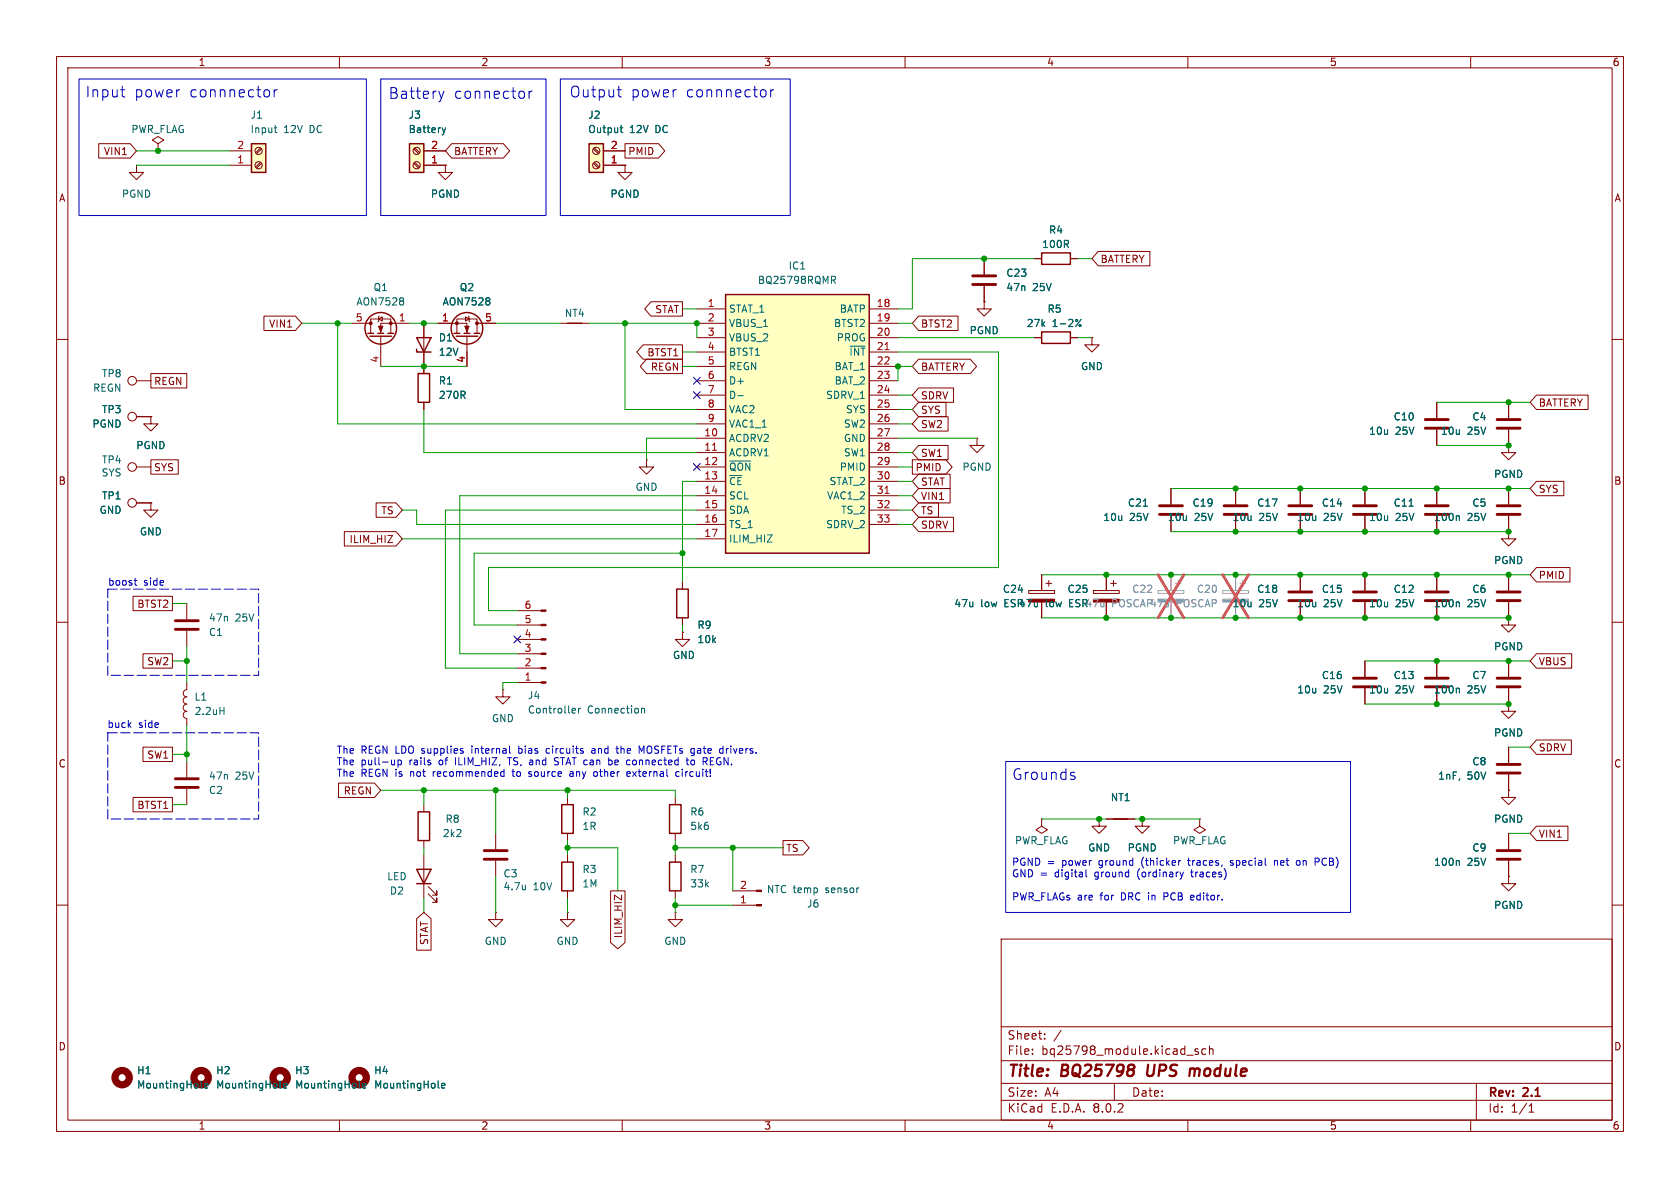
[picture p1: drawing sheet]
<svg xmlns="http://www.w3.org/2000/svg" width="297mm" height="210mm" viewBox="0 0 297 210" stroke-linecap="round" stroke-linejoin="round" font-family="sans-serif">
<g fill="none" stroke="#840000" stroke-width=".18">
<path d="M10 10h277v190h-277zM12 12h273v186h-273zM60 10v2M110 10v2M160 10v2M210 10v2M260 10v2M78.7 29.2v1.3h1.3l-1.3 1.3-1.2-1.3h1.2M78.7 29.2h.1M10 60h2M77.5 57.2h5v1.7M80.8 58.9v-2.5h3.5v2.5"/>
<path d="M82.3 56l.6 .4-.6 .4zM82.5 59.4v5.4M82.8 55.9l.1 .1v.8l.2 .1M84.3 57.2h3.3M285 60h2M266.7 78.7v1.3h-1.3l1.3 1.3 1.3-1.3h-1.3M266.7 78.7h.1M266.7 71.1v2.8M266.7 75.9v2.8M24.1 82.6h2.6M24.1 88.9h2.6M26.7 88.9v1.3h-1.3l1.3 1.2 1.2-1.2h-1.2"/>
<path d="M26.7 88.9h.1M266.7 86.4v2.8M266.7 91.2v2.8M10 110h2M285 110h2M10 160h2M266.7 154.9v1.3h-1.3l1.3 1.3 1.3-1.3h-1.3M266.7 154.9h.1M285 160h2M100.3 161.3v1.3h1.3l-1.3 1.2-1.2-1.2h1.2M100.3 161.3h.1M177 166h108v32h-108z"/>
<path d="M60 198v2M110 198v2M160 198v2M177 194.5h108M177 191.5h108M177 187.5h108M177 181.5h108M182.5 186.3v.1M182.5 185.5v.1M184.7 183.6v.1M184.7 182.8v.1M187.6 182.1l-1.3 2"/>
<path d="M197 191.5v3M209.8 186.5h1.2M210 198v2M211.8 185.5l-.3-.1-.3 .2 .1 .2 .5 .2v.3h-.6M213.2 185.5l-.5-.1-.2 .3v.4l.1 .2h.6M213.8 185.5l.2-.1 .4 .1 .1 .9M213.8 184.9v1.5M260 198v2M261 191.5v6.5M270.3 196.6h.9M270.3 195.5l.4-.4v1.5"/>
<circle cx="23.4" cy="82.5" r=".76"/>
<circle cx="23.4" cy="88.9" r=".76"/>
</g>
<path d="M203 188.2l-.2 1.6 .3 .4M211.2 189a.57 .57 0 0 0-.8 .1M211.2 189.2l-.1 1" fill="none" stroke="#840000" stroke-width=".4"/>
<g fill="none" stroke="#840000" stroke-width=".25">
<path d="M80.3 58.9h1M80.6 59.4h3.9M82 58.9h1.1M83.8 58.9h1"/>
<circle cx="82.5" cy="58" r="2.79"/>
</g>
<g fill="#840000" stroke="#840000" stroke-width=".18">
<path d="M82.2 57.7h.7l-.4 1z"/>
<circle cx="80.8" cy="57.1" r=".25"/>
<circle cx="84.3" cy="57.1" r=".25"/>
</g>
<path d="M86.4 52.6l.2 .3-.2 .3 .2 .2v.3l-.2 .2M257.8 91.2l.2 .2v.6" fill="none" stroke="#006464" stroke-width=".18"/>
<path d="M264.7 75.7h4M264.7 74.2h4M264.7 90.9h4M264.7 89.4h4" fill="none" stroke="#840000" stroke-width=".51"/>
<path d="M72.4 25.4h2.5v5.1h-2.5z" fill="#ffffc2"/>
<g fill="none" stroke="#840000" stroke-width=".25">
<path d="M72.4 25.4h2.5v5.1h-2.5zM65 58.9h1M65.4 59.4h3.8M66.8 58.9h1M68.6 58.9h1M73.7 59.7h2.5l-1.3 2.5zM73.7 61.7v.5h2.5M73.9 143.5h2v5.1h-2z"/>
<circle cx="67.3" cy="58" r="2.79"/>
</g>
<g fill="none" stroke="#840000" stroke-width=".18">
<path d="M24.1 29.2v1.3h-1.2l1.2 1.3 1.3-1.3h-1.3M24.1 29.2h.1M73.2 26.3l.8 .9M73.2 28.9l.8 .8M73.3 26.2l.9 .8M73.3 28.7l.9 .8M74.9 29.2h3.8M74.9 26.7h3.8M110.5 29.2v1.3h1.3l-1.3 1.3-1.3-1.3h1.3M110.5 29.2h.1M62.2 57.2h3.3M65.5 58.9v-2.5h3.6v2.5"/>
<path d="M66.9 56.4l.7-.4v.8zM67.1 55.9l-.2 .1v.8l-.1 .1M67.3 59.4v5.4M72.4 57.2h-5.1v1.7M74.9 57.2v7.6M174 53.3v1.3h1.3l-1.3 1.3-1.3-1.3h1.3M174 53.3h.1M174 45.7v2.8M174 50.5v2.8M254 71.1v2.8M254 75.9v2.8M229.9 86.4v2.8"/>
<path d="M229.9 91.2v2.8M254 86.4v2.8M254 91.2v2.8M266.7 94v1.3h-1.3l1.3 1.2 1.3-1.2h-1.3M266.7 94h.1M254 101.6v2.8M254 106.4v2.8M266.7 101.6v2.8M266.7 106.4v2.8M74.9 142.2v1.3M74.9 148.6v1.3M87.6 147.3v2.8"/>
<path d="M87.6 152.1v2.8"/>
<circle cx="73.7" cy="26.7" r=".63"/>
<circle cx="73.7" cy="29.2" r=".63"/>
</g>
<path d="M78.2 22.6l.3 .8M78.5 23.4l-.2 .4M78.8 22.6l-.3 .8M71.1 52.6l.3 .3-.3 .3 .3 .2v.3l-.3 .2M249.1 89.5h.7M257.8 106.4l.2 .2v.7M92.9 156.5v.8M92.9 157.2h-.1" fill="none" stroke="#006464" stroke-width=".18"/>
<g fill="none" stroke="#840000" stroke-width=".51">
<path d="M172 50.3h4M172 48.8h4M252 75.7h4M252 74.2h4M227.8 90.9h4.1M227.8 89.4h4.1M252 90.9h4M252 89.4h4M252 106.2h4M252 104.6h4M264.7 106.2h4M264.7 104.6h4"/>
<path d="M85.6 151.9h4.1M85.6 150.4h4.1"/>
</g>
<g fill="#840000" stroke="#840000" stroke-width=".18">
<path d="M66.9 57.7h.8l-.4 1z"/>
<circle cx="69.1" cy="57.1" r=".25"/>
<circle cx="65.5" cy="57.1" r=".25"/>
</g>
<path d="M204.7 104.4h4.6v.5h-4.6zM207 101.6v2.8M207 106.4v2.8M207.8 103.1h1M208.3 102.6v1" fill="none" stroke="#a1a1a1" stroke-width=".18"/>
<path d="M204.7 105.9h4.6v.5h-4.6z" fill="#a1a1a1" stroke="#a1a1a1" stroke-width=".18"/>
<path d="M204.7 101.6l4.6 7.6M209.3 101.6l-4.6 7.6" fill="none" stroke="#e65255" stroke-width=".46"/>
<path d="M104.1 25.4h2.6v5.1h-2.6z" fill="#ffffc2"/>
<path d="M104.1 25.4h2.6v5.1h-2.6z" fill="none" stroke="#840000" stroke-width=".25"/>
<g fill="none" stroke="#840000" stroke-width=".18">
<path d="M104.9 26.3l.9 .9M104.9 28.9l.9 .8M105.1 26.2l.8 .8M105.1 28.7l.8 .8M106.7 29.2h3.8M106.7 26.7h3.8M193.3 104.4h4.6v.5h-4.6zM195.6 101.6v2.8M195.6 106.4v2.8M196.3 103.1h1.1M196.8 102.6v1"/>
<circle cx="105.4" cy="26.7" r=".63"/>
<circle cx="105.4" cy="29.2" r=".63"/>
</g>
<path d="M109.6 22.6h.5M109.8 22.2v1.1l.3 .1" fill="none" stroke="#006464" stroke-width=".18"/>
<path d="M193.3 105.9h4.6v.5h-4.6z" fill="#840000" stroke="#840000" stroke-width=".18"/>
<path d="M128.3 52.1h25.4v45.7h-25.4z" fill="#ffffc2"/>
<path d="M100.3 57.2h2.6M128.3 52.1h25.4v45.7h-25.4zM184.1 58.7h5.1v2h-5.1zM184.1 44.7h5.1v2h-5.1zM73.9 66h2v5.1h-2zM99.3 142.2h2v5.1h-2zM196.8 144.8h2.6" fill="none" stroke="#840000" stroke-width=".25"/>
<g fill="none" stroke="#840000" stroke-width=".18">
<path d="M27.9 25.4l1.1-.6-1.1-.7-1 .7 1 .6v1.3M27.9 26.7h.1M99.1 57.2h5M123.2 54.6h5.1M123.2 57.2h5.1M123.2 59.7h5.1M153.7 54.6h5M153.7 57.2h5M153.7 59.7h5M182.9 59.7h1.2M182.9 45.7h1.2M189.2 59.7h1.3"/>
<path d="M189.2 45.7h1.3M193 59.7v1.3h1.3l-1.3 1.2-1.2-1.2h1.2M193 59.7h.1M24.1 67.3h2.6M24.1 73.7h2.6M74.9 64.8v1.2M74.9 71.1v1.3M123.2 77.5h5.1M123.2 62.2h5.1M123.2 64.8h5.1M123.2 67.3h5.1M123.2 69.9h5.1"/>
<path d="M123.2 72.4h5.1M123.2 74.9h5.1M153.7 77.5h5M153.7 62.2h5M153.7 64.8h5M153.7 67.3h5M153.7 69.9h5M153.7 72.4h5M153.7 74.9h5M123.2 80h5.1M123.2 82.6h5.1M123.2 85.1h5.1"/>
<path d="M123.2 87.6h5.1M123.2 90.2h5.1M123.2 92.7h5.1M123.2 95.3h5.1M153.7 80h5M153.7 82.6h5M153.7 85.1h5M153.7 87.6h5M153.7 90.2h5M153.7 92.7h5M207 86.4v2.8M207 91.2v2.8"/>
<path d="M218.4 86.4v2.8M218.4 91.2v2.8M241.3 86.4v2.8M241.3 91.2v2.8M91.4 108h4.3M91.4 110.5h4.3M91.4 113h4.3M91.4 115.6h4.3M91.4 118.1h4.3M241.3 101.6v2.8M241.3 106.4v2.8M241.3 116.8v2.8"/>
<path d="M33 120.7v1.2a.64 .64 0 0 0-.6 .7 .64 .64 0 0 0 .6 .6 .64 .64 0 0 0-.6 .6 .64 .64 0 0 0 .6 .7 .64 .64 0 0 0-.6 .6 .64 .64 0 0 0 .6 .6 .64 .64 0 0 0-.6 .7 .64 .64 0 0 0 .6 .6v1.3M33 134.6v2.8M33 139.4v2.8M88.9 121.9v1.3h-1.3l1.3 1.3 1.3-1.3h-1.3M88.9 121.9h.1M91.4 120.7h4.3M241.3 121.7v2.8M100.3 141v1.2M100.3 147.3v1.3M184.1 144.8v1.3l-1 .6 1 .6 1.1-.6-1.1-.6M184.1 144.8h.1M194.3 144.8v1.3h1.3l-1.3 1.2-1.3-1.2h1.3"/>
<path d="M194.3 144.8h.1M195.6 144.8h5.1M201.9 144.8v1.3h1.3l-1.3 1.2-1.2-1.2h1.2M201.9 144.8h.1M212.1 144.8v1.3l-1 .6 1 .6 1-.6-1-.6M212.1 144.8h.1M119.4 161.3v1.3h1.2l-1.2 1.2-1.3-1.2h1.3M119.4 161.3h.1"/>
<circle cx="23.4" cy="67.3" r=".76"/>
<circle cx="23.4" cy="73.7" r=".76"/>
</g>
<path d="M126 79.6h.7M156.5 61.8h.7M156.5 87.2h.7" fill="none" stroke="#a90000" stroke-width=".18"/>
<g fill="none" stroke="#006464" stroke-width=".18">
<path d="M147 48.8h.5l.2 .3-.1 .3-.6 .1M147.3 49.5l.4 .6M191.1 56.5l-.9 1.2M130.5 69.9h.9M129 81.5h3.7M202.1 89.5h.7M38.9 125.6h.7M39.6 125v1.3M101.3 125.2l.4 .1v.2l-.6 .1M101.7 126l-.4 .1M102.3 125.2v.9M102.6 125.2l-.3 .3"/>
<path d="M113.4 125.3l.2-.1 .3 .1 .1 .8M113.4 125.2v.9"/>
<circle cx="190.9" cy="57.6" r=".18"/>
</g>
<path d="M216.2 104.4h4.5v.5h-4.5zM218.4 101.6v2.8M218.4 106.4v2.8M219.2 103.1h1M219.7 102.6v1" fill="none" stroke="#a1a1a1" stroke-width=".18"/>
<path d="M216.2 105.9h4.5v.5h-4.5z" fill="#a1a1a1" stroke="#a1a1a1" stroke-width=".18"/>
<path d="M216.2 101.6l4.5 7.6M220.7 101.6l-4.5 7.6" fill="none" stroke="#e65255" stroke-width=".46"/>
<path d="M205 90.9h4M205 89.4h4M216.4 90.9h4.1M216.4 89.4h4.1M239.3 90.9h4M239.3 89.4h4M239.3 106.2h4M239.3 104.6h4M239.3 119.9h4M31 137.7h4.1M31 139.2h4.1M239.3 121.4h4" fill="none" stroke="#840000" stroke-width=".51"/>
<g fill="#840000" stroke="#840000" stroke-width=".18">
<path d="M95.7 107.8h.8v.3h-.8z"/>
<path d="M95.7 110.4h.8v.2h-.8z"/>
<path d="M95.7 112.9h.8v.3h-.8z"/>
<path d="M95.7 115.4h.8v.3h-.8z"/>
<path d="M95.7 118h.8v.2h-.8z"/>
<path d="M95.7 120.5h.8v.3h-.8z"/>
</g>
<path d="M44.4 25.4h2.6v5.1h-2.6z" fill="#ffffc2"/>
<path d="M44.4 25.4h2.6v5.1h-2.6zM119.6 104.1h2.1v5.1h-2.1zM73.7 153.7h2.5l-1.3 2.5zM73.7 156.2h2.5M99.3 152.4h2v5.1h-2zM118.4 142.2h2v5.1h-2zM118.4 152.4h2v5.1h-2z" fill="none" stroke="#840000" stroke-width=".25"/>
<g fill="none" stroke="#840000" stroke-width=".18">
<path d="M17.5 25.4h5.5l1.1 1.3-1.1 1.2h-5.5zM40.6 29.2h3.8M40.6 26.7h3.8M46.1 26.2l-.9 .8M46.1 28.7l-.9 .8M46.2 26.3l-.8 .9M46.2 28.9l-.8 .8M74.9 29.2h3.8M74.9 26.7h3.8M78.7 29.2h.1M79.9 25.4h9.1l1.1 1.3-1.1 1.2h-9.1l-1.2-1.2zM106.7 29.2h3.8"/>
<path d="M106.7 26.7h3.8M110.5 25.4h5.9l1.1 1.3-1.1 1.2h-5.9zM110.5 29.2h.1M46.7 55.9h5.5l1.1 1.3-1.1 1.2h-5.5zM74.9 57.2v2.5M77.5 57.2h2.5M85.1 57.2h2.5M115.1 53.3h5.5v2.6h-5.5l-1.1-1.3zM162.4 55.9h7v2.5h-7l-1.1-1.2zM174 53.3h.1M174 45.7v2.8M174 50.5v2.8"/>
<path d="M182.9 59.7h1.2M182.9 45.7h1.2M189.2 59.7h1.3M189.2 45.7h1.3M193 59.7h.1M194.2 44.4h9.1v2.6h-9.1l-1.2-1.3zM24.1 73.7h2.6M26.7 73.7v1.2h-1.3l1.3 1.3 1.2-1.3h-1.2M26.7 73.7h.1M26.7 66h6.3v2.6h-6.3zM74.9 62.2v3.8M74.9 71.1v1.3"/>
<path d="M82.5 62.2v2.6M113.7 61h6.9v2.5h-6.9l-1.1-1.3zM114.3 63.5h6.3v2.5h-6.3l-1.1-1.2zM162.4 63.5h9.1l1.1 1.3-1.1 1.2h-9.1l-1.1-1.2zM162.4 71.1h4.8v2.6h-4.8l-1.1-1.3zM162.4 68.6h6.2v2.5h-6.2l-1.1-1.2zM162.4 78.7h5.2v2.6h-5.2l-1.1-1.3zM162.4 73.7h5.2v2.5h-5.2l-1.1-1.3zM172.7 77.5v1.2h1.3l-1.3 1.3-1.3-1.3h1.3M172.7 77.5h.1M254 71.1v2.8M254 75.9v2.8"/>
<path d="M266.7 78.7h.1M266.7 71.1v2.8M266.7 75.9v2.8M271.6 69.8h9.2v2.6h-9.2l-1.1-1.3zM24.1 88.9h2.6M26.7 81.3h4.8v2.5h-4.8zM26.7 88.9h.1M60.9 94h9.1l1.1 1.3-1.1 1.2h-9.1zM66.5 88.9h3.5l1.1 1.3-1.1 1.2h-3.5zM114.3 81.3v1.3h1.3l-1.3 1.2-1.3-1.2h1.3M114.3 81.3h.1M161.3 81.3h5.9l1.1 1.3-1.1 1.2h-5.9z"/>
<path d="M162.4 86.4h5.6v2.5h-5.6l-1.1-1.3zM162.4 83.8h5.6v2.6h-5.6l-1.1-1.3zM162.4 91.4h6.2v2.6h-6.2l-1.1-1.3zM162.4 88.9h3.5v2.5h-3.5l-1.1-1.2zM207 86.4v2.8M207 91.2v2.8M218.4 86.4v2.8M218.4 91.2v2.8M229.9 86.4v2.8M229.9 91.2v2.8M241.3 86.4v2.8M241.3 91.2v2.8"/>
<path d="M254 86.4v2.8M254 91.2v2.8M266.7 94h.1M266.7 86.4v2.8M266.7 91.2v2.8M271.6 85.1h4.9v2.5h-4.9l-1.1-1.2zM23.5 105.4h7v2.6h-7zM25.3 115.6h5.2v2.5h-5.2zM33 106.7v2.8M33 111.5v2.8M120.6 111.8v1.2h1.3l-1.3 1.3-1.2-1.3h1.2M120.6 111.8h.1"/>
<path d="M120.6 102.9v1.2M120.6 109.2v1.3M181.9 104.4h4.5v.5h-4.5zM184.1 101.6v2.8M184.1 106.4v2.8M184.9 103.1h1M185.4 102.6v1M195.6 101.6v2.8M195.6 106.4v2.8M229.9 101.6v2.8M229.9 106.4v2.8M241.3 101.6v2.8"/>
<path d="M241.3 106.4v2.8M241.3 116.8v2.8M254 101.6v2.8M254 106.4v2.8M254 116.8v2.8M266.7 109.2v1.3h-1.3l1.3 1.3 1.3-1.3h-1.3M266.7 109.2h.1M266.7 101.6v2.8M266.7 106.4v2.8M266.7 116.8v2.8M271.6 115.6h6.3v2.5h-6.3l-1.1-1.3zM271.6 100.3h6v2.6h-6l-1.1-1.3z"/>
<path d="M25.3 132.1h5.2v2.5h-5.2zM59.8 138.4h6.4l1.1 1.3-1.1 1.3h-6.4zM241.3 121.7v2.8M254 121.7v2.8M266.7 124.5v1.2h-1.3l1.3 1.3 1.3-1.3h-1.3M266.7 124.5h.1M266.7 139.7v1.3h-1.3l1.3 1.2 1.3-1.2h-1.3M266.7 139.7h.1M266.7 121.7v2.8M266.7 132.1v2.8M266.7 136.9v2.8M271.6 130.8h6.2v2.6h-6.2l-1.1-1.3z"/>
<path d="M23.5 141h7v2.5h-7zM74.9 151.1v7.7M75.7 158l1.5 1.5v-.7v.7h-.7M75.7 156.7l1.5 1.5v-.7v.7h-.7M100.3 151.1v1.3M100.3 157.5v1.3M107.9 157.5h2.6v9.1l-1.3 1.1-1.3-1.1zM119.4 141v1.2M119.4 147.3v1.3M119.4 151.1v1.3M119.4 157.5v1.3M129.5 157.5h4.3"/>
<path d="M138.4 148.6h3.5l1.2 1.3-1.2 1.2h-3.5zM194.3 144.8h.1M195.6 144.8h5.1M201.9 144.8h.1M266.7 154.9h.1M266.7 147.3v2.8M266.7 152.1v2.8M271.6 146h5.6v2.6h-5.6l-1.1-1.3zM73.7 162.4l1.2-1.1 1.3 1.1v5.6h-2.5zM87.6 161.3v1.3h1.3l-1.3 1.2-1.2-1.2h1.2M87.6 161.3h.1M129.5 160h4.3"/>
<circle cx="45.7" cy="26.7" r=".63"/>
<circle cx="45.7" cy="29.2" r=".63"/>
</g>
<g fill="none" stroke="#006464" stroke-width=".18">
<path d="M48.5 22.6h.5M48.7 23.3l.3 .1M78.2 22.6l.3 .8M78.5 23.4l-.2 .4M78.8 22.6l-.3 .8M109.6 22.6h.5M109.8 22.2v1.1l.3 .1M86.4 52.6l.2 .3-.2 .3 .2 .2v.3l-.2 .2M191.1 56.5l-.9 1.2M202.1 89.5h.7M249.1 89.5h.7M257.8 91.2l.2 .2v.6"/>
<path d="M257.8 106.4l.2 .2v.7M257.8 121.7l.2 .1v.7M257.8 152.1l.2 .2v.7M35.5 192.2l.2 .1M36.2 191.9l.6-.1-.1-.2-.4-.1-.1 .2v.6h.5M49.5 192.2l.2 .1M50.1 191.9l.6-.1v-.2l-.4-.1-.2 .2 .1 .6h.5M63.5 192.2l.2 .1M64.1 191.9l.6-.1-.1-.2-.3-.1-.2 .2 .1 .6h.4M77.5 192.2l.1 .1M78.1 191.9l.6-.1-.1-.2-.4-.1-.1 .2v.6h.5"/>
<circle cx="190.9" cy="57.6" r=".18"/>
</g>
<path d="M31 109.7h4.1M31 111.3h4.1M227.8 106.2h4.1M227.8 104.6h4.1M252 119.9h4M264.7 119.9h4M252 121.4h4M264.7 121.4h4M264.7 136.7h4M264.7 135.1h4M264.7 151.9h4M264.7 150.4h4" fill="none" stroke="#840000" stroke-width=".51"/>
<g fill="none" stroke="#840000" stroke-width="1.3">
<circle cx="21.6" cy="190.5" r="1.27"/>
<circle cx="35.6" cy="190.5" r="1.27"/>
<circle cx="49.5" cy="190.5" r="1.27"/>
<circle cx="63.5" cy="190.5" r="1.27"/>
</g>
<g fill="#840000" stroke="#840000" stroke-width=".18">
<path d="M133.8 157.4h.8v.2h-.8z"/>
<path d="M133.8 159.9h.8v.2h-.8z"/>
<path d="M181.9 105.9h4.5v.5h-4.5z"/>
</g>
<g fill="none" stroke="#0000c2" stroke-width=".18">
<path d="M14 14h50.8v24.1h-50.8zM21.3 15.9h.8M21.7 17l.4 .1M47.5 16l.2 .2v.6l-.2 .2M48.5 15.9v1.2M49 15.9l-.3 .1-.2 .2M67.3 14h29.2v24.1h-29.2zM77.6 16.1l.4 1.3M78 17.4l-.2 .4M78.5 16.1l-.5 1.3M93.5 16.1v1.3M94.1 16.1l-.4 .1-.2 .3"/>
<path d="M99.1 14h40.6v24.1h-40.6zM109.1 15.9h.7M109.4 16.9l.1 .1 .3 .1M135.2 16l.2 .2v.6l-.2 .2M136.2 15.9v1.2M136.8 15.9l-.4 .1-.2 .2M23.7 102.6h.5M23.9 103.3l.3 .2M69.8 134.4v.8M69.8 135.1l-.2 .1M70.4 134.4v1.2M70.8 134.4l.2 .2-.1 .5-.2 .1-.3-.1"/>
<path d="M81.7 132.7l.2 .2-.2 .3M81.7 132.3l.2 .1M88.7 136.4l.4 .1M89.1 136v1.2M89.1 137.2h-.4M89.7 133.9h.7M90.1 133l.2 .2M90.5 136.4h.5M90.7 136v1.2M91.7 131.9v1.3M91.7 133.1l.1 .1M91.8 132.3l-.1 .1"/>
<path d="M93.5 137.2h.3M93.8 136.4l-.3 .2v.2h.3M97 132.3l-.3 .1-.2 .2 .1 .4 .4 .2M98 135.1h.6M98.1 134.1v.3l.5 .3M100.8 136.5h.5M101.3 136.7l-.4 .1-.2 .1 .2 .3h.4M104.7 132.4h.4M105.2 136.4l.3 .1 .1 .1v.5l-.4 .1M105.2 132.6l-.4 .1-.2 .2 .2 .3 .4-.1M107.7 134.4h.4l.1 .2v.5l-.5 .1M108.9 132.3h.5"/>
<path d="M109.1 133.1l.3 .1M110.9 137.2h.5M110.9 136.5l.3-.1 .2 .3-.6 .1M111.9 134.5v.6M113 131.9l.4 .9 .4-.9v1.3M120.1 136.5l-.4-.1-.2 .2 .1 .6h.5M121.5 133.9v1.1l.3 .2M122.2 134.4l-.1 .2 .1 .5 .2 .1 .3-.1M122.7 134.4v.1M125.6 133.9v1.3h.6M125.6 134.5h.4M127.7 132.3l.1 .1"/>
<path d="M127.8 131.9v1.3M127.8 133.1l-.1 .1M128.4 132.3v.9M128.7 132.3l-.3 .3M177.8 134.6h61v26.7h-61zM189.8 137.1l.3 .3-.1 .3-.2 .1M189.8 136.5l.2 .1M192 153.7v1.1l.2 .2M205.8 158.5h.5M206.3 157.8h-.5v1.3M208.6 152.1h.1M209.2 154.2l-.3 .8"/>
<path d="M209.9 152.1h.5M210.1 151.7l.1 1.2M210.5 154.2h.5M210.5 159l.4 .1M210.7 153.7v1.2M210.9 158.3h-.4M211.1 158.6l-.6 .1M217.5 152.9l.4 .1M217.9 152.1l-.4 .2 .1 .2h.3M225.3 152.2l.4-.1 .1 .2M225.3 152.1v.9M229.3 152.2l.3-.1 .2 .3v.4l-.2 .2-.3-.1"/>
<path d="M232.5 151.7h.5l.2 .2-.1 .4-.6 .1"/>
</g>
<path d="M19 104.1h26.7v15.3h-26.7zM19 129.5h26.7v15.3h-26.7z" fill="none" stroke="#0000c2" stroke-width=".18" stroke-dasharray="1.7 .6"/>
<g fill="none" stroke="#009600" stroke-width=".18">
<path d="M24.1 29.2h16.5M24.1 26.7h16.5M53.3 57.2h8.9M59.7 57.2v17.7h63.5M72.4 57.2h5.1M87.6 57.2h11.5M104.1 57.2h19.1v2.5M110.5 57.2v15.2h12.7M120.6 54.6h2.6M158.7 57.2h2.6M158.7 59.7h24.2M182.9 45.7h-21.6v8.9h-2.6"/>
<path d="M190.5 45.7h2.5M190.5 59.7h2.5M67.3 64.8h15.2M74.9 72.4v7.6h48.3M120.6 64.8h2.6M120.6 62.2h2.6M123.2 77.5h-8.9v3.8M158.7 77.5h14M158.7 62.2h17.8v38.1h-90.1v7.7h5M158.7 74.9h2.6M158.7 72.4h2.6M158.7 69.9h2.6"/>
<path d="M161.3 64.8h-2.6v2.5M254 71.1h16.5M254 78.7h12.7M71.1 90.2h2.6v2.5h49.5M71.1 95.3h52.1M120.6 97.8h-36.8v12.7h7.6M123.2 85.1h-2.6v17.8M123.2 87.6h-41.9v28h10.1M123.2 90.2h-44.5v27.9h12.7M158.7 87.6h2.6M158.7 85.1h2.6M158.7 90.2h2.6"/>
<path d="M158.7 80h2.6M158.7 82.6h2.6M158.7 92.7h2.6M207 86.4h63.5M207 94h59.7M30.5 116.8h2.5M30.5 106.7h2.5M33 114.3v6.4M120.6 110.5v1.3M184.1 109.2h82.6M184.1 101.6h86.4M241.3 116.8h29.2"/>
<path d="M30.5 133.4h2.5M33 128.3v6.3M67.3 139.7h52.1v1.3M74.9 139.7v2.5M87.6 139.7v7.6M91.4 120.7h-2.5v1.2M100.3 139.7v1.3M241.3 124.5h25.4M266.7 132.1h3.8M30.5 142.2h2.5M74.9 149.9v1.2M74.9 158.8v2.5"/>
<path d="M87.6 154.9v6.4M100.3 148.6v2.5M100.3 158.8v2.5M100.3 149.9h8.9v7.6M119.4 149.9h19M119.4 148.6v2.5M119.4 158.8v2.5M129.5 149.9v7.6M184.1 144.8h11.5M200.7 144.8h11.4M266.7 147.3h3.8M119.4 160h10.1"/>
</g>
<path d="M122.6 66.7l1.2 1.2M122.6 69.2l1.2 1.3M123.8 66.7l-1.2 1.2M123.8 69.2l-1.2 1.3M122.6 81.9l1.2 1.3M123.8 81.9l-1.2 1.3M90.8 112.4l1.2 1.2M92 112.4l-1.2 1.2" fill="none" stroke="#000084" stroke-width=".18"/>
<path d="M207 101.6v2.8M207 106.4v2.8M218.4 101.6v2.8M218.4 106.4v2.8" fill="none" stroke="#a1a1a1" stroke-width=".18"/>
<path d="M204.7 101.6l4.6 7.6M209.3 101.6l-4.6 7.6M216.2 101.6l4.5 7.6M220.7 101.6l-4.5 7.6" fill="none" stroke="#e65255" stroke-width=".46"/>
<g fill="#009600" stroke="#009600" stroke-width=".18">
<circle cx="120.6" cy="97.8" r=".46"/>
<circle cx="110.5" cy="57.2" r=".46"/>
<circle cx="123.2" cy="57.2" r=".46"/>
<circle cx="74.9" cy="64.8" r=".46"/>
<circle cx="33" cy="116.8" r=".46"/>
<circle cx="33" cy="133.4" r=".46"/>
<circle cx="158.7" cy="64.8" r=".46"/>
<circle cx="174" cy="45.7" r=".46"/>
<circle cx="74.9" cy="57.2" r=".46"/>
<circle cx="27.9" cy="26.7" r=".46"/>
<circle cx="59.7" cy="57.2" r=".46"/>
<circle cx="74.9" cy="139.7" r=".46"/>
<circle cx="87.6" cy="139.7" r=".46"/>
<circle cx="100.3" cy="139.7" r=".46"/>
<circle cx="201.9" cy="144.8" r=".46"/>
<circle cx="195.6" cy="101.6" r=".46"/>
<circle cx="195.6" cy="109.2" r=".46"/>
<circle cx="119.4" cy="149.9" r=".46"/>
<circle cx="100.3" cy="149.9" r=".46"/>
<circle cx="194.3" cy="144.8" r=".46"/>
<circle cx="129.5" cy="149.9" r=".46"/>
<circle cx="119.4" cy="160" r=".46"/>
<circle cx="266.7" cy="78.7" r=".46"/>
<circle cx="266.7" cy="109.2" r=".46"/>
<circle cx="254" cy="86.4" r=".46"/>
<circle cx="241.3" cy="86.4" r=".46"/>
<circle cx="266.7" cy="94" r=".46"/>
<circle cx="254" cy="101.6" r=".46"/>
<circle cx="254" cy="94" r=".46"/>
<circle cx="266.7" cy="101.6" r=".46"/>
<circle cx="266.7" cy="71.1" r=".46"/>
<circle cx="266.7" cy="86.4" r=".46"/>
<circle cx="229.9" cy="86.4" r=".46"/>
<circle cx="229.9" cy="94" r=".46"/>
<circle cx="218.4" cy="86.4" r=".46"/>
<circle cx="218.4" cy="109.2" r=".46"/>
<circle cx="207" cy="101.6" r=".46"/>
<circle cx="241.3" cy="101.6" r=".46"/>
<circle cx="241.3" cy="109.2" r=".46"/>
<circle cx="229.9" cy="101.6" r=".46"/>
<circle cx="229.9" cy="109.2" r=".46"/>
<circle cx="207" cy="109.2" r=".46"/>
<circle cx="241.3" cy="94" r=".46"/>
<circle cx="218.4" cy="101.6" r=".46"/>
<circle cx="218.4" cy="94" r=".46"/>
<circle cx="254" cy="109.2" r=".46"/>
<circle cx="254" cy="124.5" r=".46"/>
<circle cx="266.7" cy="124.5" r=".46"/>
<circle cx="254" cy="116.8" r=".46"/>
<circle cx="266.7" cy="116.8" r=".46"/>
</g>
<g font-size="2.8" fill="#840000">
<text x="178" y="190.9">Title:</text>
<text x="187.7" y="190.9">BQ25798</text>
<text x="203.6" y="190.9">UPS</text>
<text x="211.9" y="190.9">module</text>
</g>
<g font-size="2.7" fill="#0000c2">
<text x="15" y="17.4">Input</text>
<text x="23.7" y="17.4">power</text>
<text x="33.5" y="17.4">connnector</text>
<text x="68.6" y="17.7">Battery</text>
<text x="80.2" y="17.7">connector</text>
<text x="100.6" y="17.4">Output</text>
<text x="111.5" y="17.4">power</text>
<text x="121.2" y="17.4">connnector</text>
<text x="178.8" y="138.1">Grounds</text>
</g>
<g font-size="2.1" fill="#840000">
<text x="178" y="184">Sheet:</text>
<text x="178" y="186.7">File:</text>
<text x="184.1" y="186.7">bq25798_module.kicad_sch</text>
<text x="178" y="196.9">KiCad</text>
<text x="178" y="194.1">Size:</text>
<text x="184.7" y="194.1">A4</text>
<text x="185.7" y="196.9">E.D.A.</text>
<text x="193.3" y="196.9">8.0.2</text>
<text x="200" y="194.1">Date:</text>
<text x="263" y="194.3">Rev:</text>
<text x="263" y="196.9">Id:</text>
<text x="267.1" y="196.9">1/1</text>
<text x="269.4" y="194.3">2.1</text>
</g>
<g font-size="1.8" fill="#840000">
<text x="35" y="11.9">1</text>
<text x="85" y="11.9">2</text>
<text x="135" y="11.9">3</text>
<text x="185" y="11.9">4</text>
<text x="235" y="11.9">5</text>
<text x="285" y="11.9">6</text>
<text x="18.3" y="27.6">VIN1</text>
<text x="80.2" y="27.6">BATTERY</text>
<text x="111" y="27.6">PMID</text>
<text x="10.3" y="35.9">A</text>
<text x="285.3" y="35.9">A</text>
<text x="194.5" y="46.7">BATTERY</text>
<text x="47.5" y="58.1">VIN1</text>
<text x="115.7" y="55.6">STAT</text>
<text x="162.7" y="58.1">BTST2</text>
<text x="114.3" y="63.2">BTST1</text>
<text x="115" y="65.7">REGN</text>
<text x="162.7" y="65.7">BATTERY</text>
<text x="27.1" y="68.3">REGN</text>
<text x="162.7" y="70.8">SDRV</text>
<text x="162.7" y="73.3">SYS</text>
<text x="162.7" y="75.9">SW2</text>
<text x="271.9" y="72.1">BATTERY</text>
<text x="27.1" y="83.5">SYS</text>
<text x="161.8" y="83.5">PMID</text>
<text x="162.7" y="81">SW1</text>
<text x="10.3" y="85.9">B</text>
<text x="162.7" y="88.6">VIN1</text>
<text x="162.7" y="86">STAT</text>
<text x="271.9" y="87.3">SYS</text>
<text x="285.3" y="85.9">B</text>
<text x="67.3" y="91.1">TS</text>
<text x="162.7" y="93.7">SDRV</text>
<text x="162.7" y="91.1">TS</text>
<text x="61.7" y="96.2">ILIM_HIZ</text>
<text x="24.2" y="107.6">BTST2</text>
<text x="271.9" y="102.6">PMID</text>
<text x="25.9" y="117.8">SW2</text>
<text x="271.9" y="117.8">VBUS</text>
<text x="10.3" y="135.9">C</text>
<text x="25.9" y="134.3">SW1</text>
<text x="271.9" y="133">SDRV</text>
<text x="285.3" y="135.9">C</text>
<text x="24.2" y="143.2">BTST1</text>
<text x="60.7" y="140.7">REGN</text>
<text x="271.9" y="148.3">VIN1</text>
<text x="138.9" y="150.8">TS</text>
<text x="75.9" y="167.2" transform="rotate(-90 75.9 167.2)">STAT</text>
<text x="110.2" y="166" transform="rotate(-90 110.2 166)">ILIM_HIZ</text>
<text x="10.3" y="185.9">D</text>
<text x="285.3" y="185.9">D</text>
<text x="35" y="199.9">1</text>
<text x="85" y="199.9">2</text>
<text x="135" y="199.9">3</text>
<text x="185" y="199.9">4</text>
<text x="235" y="199.9">5</text>
<text x="285" y="199.9">6</text>
</g>
<g font-size="1.8" fill="#006464">
<text x="23.1" y="23.7">PWR_FLAG</text>
<text x="44.2" y="21.2">J1</text>
<text x="44.2" y="23.7">Input</text>
<text x="50.2" y="23.7">12V</text>
<text x="54.8" y="23.7">DC</text>
<text x="72.1" y="21.2">J3</text>
<text x="72.1" y="23.7">Battery</text>
<text x="103.9" y="21.2">J2</text>
<text x="103.9" y="23.7">Output</text>
<text x="111.3" y="23.7">12V</text>
<text x="116" y="23.7">DC</text>
<text x="21.5" y="35.2">PGND</text>
<text x="76.1" y="35.2">PGND</text>
<text x="107.8" y="35.2">PGND</text>
<text x="185.3" y="41.5">R4</text>
<text x="139.3" y="47.9">IC1</text>
<text x="184.1" y="44">100R</text>
<text x="65.9" y="51.7">Q1</text>
<text x="81.2" y="51.7">Q2</text>
<text x="133.9" y="50.4">BQ25798RQMR</text>
<text x="177.8" y="49.1">C23</text>
<text x="177.8" y="51.7">47n</text>
<text x="182.5" y="51.7">25V</text>
<text x="62.9" y="54.2">AON7528</text>
<text x="78.2" y="54.2">AON7528</text>
<text x="99.7" y="56.2">NT4</text>
<text x="128.8" y="55.5">STAT_1</text>
<text x="128.8" y="58">VBUS_1</text>
<text x="147.3" y="58">BTST2</text>
<text x="148.4" y="55.5">BATP</text>
<text x="171.3" y="59.3">PGND</text>
<text x="181.4" y="58">27k</text>
<text x="185.1" y="55.5">R5</text>
<text x="186" y="58">1-2%</text>
<text x="77.5" y="60.6">D1</text>
<text x="77.5" y="63.1">12V</text>
<text x="128.8" y="60.6">VBUS_2</text>
<text x="128.8" y="63.1">BTST1</text>
<text x="128.8" y="65.6">REGN</text>
<text x="147.5" y="65.6">BAT_1</text>
<text x="147.8" y="60.6">PROG</text>
<text x="150.1" y="63.1">~{INT}</text>
<text x="191" y="65.6">GND</text>
<text x="16.4" y="69.4">REGN</text>
<text x="17.9" y="66.9">TP8</text>
<text x="77.5" y="68.2">R1</text>
<text x="77.5" y="70.7">270R</text>
<text x="128.8" y="68.2">D+</text>
<text x="128.8" y="70.7">D-</text>
<text x="145.9" y="70.7">SDRV_1</text>
<text x="147.5" y="68.2">BAT_2</text>
<text x="16.2" y="75.8">PGND</text>
<text x="17.9" y="73.3">TP3</text>
<text x="128.8" y="73.3">VAC2</text>
<text x="128.8" y="75.8">VAC1_1</text>
<text x="149.1" y="75.8">SW2</text>
<text x="149.5" y="73.3">SYS</text>
<text x="241.9" y="77.1">10u</text>
<text x="246.3" y="74.5">C10</text>
<text x="246.7" y="77.1">25V</text>
<text x="254.6" y="77.1">10u</text>
<text x="259.4" y="77.1">25V</text>
<text x="260.2" y="74.5">C4</text>
<text x="17.9" y="82.1">TP4</text>
<text x="24" y="79.6">PGND</text>
<text x="128.8" y="78.3">ACDRV2</text>
<text x="128.8" y="80.9">ACDRV1</text>
<text x="128.8" y="83.4">~{QON}</text>
<text x="148.4" y="83.4">PMID</text>
<text x="149.1" y="78.3">GND</text>
<text x="149.1" y="80.9">SW1</text>
<text x="170" y="83.4">PGND</text>
<text x="17.9" y="84.4">SYS</text>
<text x="17.9" y="88.5">TP1</text>
<text x="112.3" y="87">GND</text>
<text x="128.8" y="86">~{CE}</text>
<text x="128.8" y="88.5">SCL</text>
<text x="146.1" y="88.5">VAC1_2</text>
<text x="146.5" y="86">STAT_2</text>
<text x="199.3" y="89.8">C21</text>
<text x="210.7" y="89.8">C19</text>
<text x="222.2" y="89.8">C17</text>
<text x="233.6" y="89.8">C14</text>
<text x="246.3" y="89.8">C11</text>
<text x="260.2" y="89.8">C5</text>
<text x="264" y="84.7">PGND</text>
<text x="17.5" y="91">GND</text>
<text x="24.6" y="94.8">GND</text>
<text x="128.8" y="91">SDA</text>
<text x="128.8" y="93.6">TS_1</text>
<text x="145.9" y="93.6">SDRV_2</text>
<text x="148.6" y="91">TS_2</text>
<text x="194.9" y="92.3">10u</text>
<text x="199.7" y="92.3">25V</text>
<text x="206.4" y="92.3">10u</text>
<text x="211.1" y="92.3">25V</text>
<text x="217.8" y="92.3">10u</text>
<text x="222.5" y="92.3">25V</text>
<text x="229.2" y="92.3">10u</text>
<text x="234" y="92.3">25V</text>
<text x="241.9" y="92.3">10u</text>
<text x="246.7" y="92.3">25V</text>
<text x="253.4" y="92.3">100n</text>
<text x="259.4" y="92.3">25V</text>
<text x="128.8" y="96.1">ILIM_HIZ</text>
<text x="264" y="99.9">PGND</text>
<text x="168.6" y="107.5">47u</text>
<text x="173.4" y="107.5">low</text>
<text x="177.2" y="105">C24</text>
<text x="177.7" y="107.5">ESR</text>
<text x="180" y="107.5">47u</text>
<text x="184.8" y="107.5">low</text>
<text x="188.6" y="105">C25</text>
<text x="189.1" y="107.5">ESR</text>
<text x="191.8" y="107.5">47u</text>
<text x="217.8" y="107.5">10u</text>
<text x="222.2" y="105">C18</text>
<text x="222.5" y="107.5">25V</text>
<text x="229.2" y="107.5">10u</text>
<text x="233.6" y="105">C15</text>
<text x="234" y="107.5">25V</text>
<text x="241.9" y="107.5">10u</text>
<text x="246.3" y="105">C12</text>
<text x="246.7" y="107.5">25V</text>
<text x="253.4" y="107.5">100n</text>
<text x="259.4" y="107.5">25V</text>
<text x="260.2" y="105">C6</text>
<text x="36.8" y="112.6">C1</text>
<text x="36.8" y="110.1">47n</text>
<text x="41.6" y="110.1">25V</text>
<text x="123.2" y="111.4">R9</text>
<text x="123.2" y="113.9">10k</text>
<text x="118.9" y="116.7">GND</text>
<text x="264" y="115.2">PGND</text>
<text x="34.3" y="124.1">L1</text>
<text x="93.2" y="123.8">J4</text>
<text x="229.2" y="122.8">10u</text>
<text x="233.6" y="120.2">C16</text>
<text x="234" y="122.8">25V</text>
<text x="241.9" y="122.8">10u</text>
<text x="246.3" y="120.2">C13</text>
<text x="246.7" y="122.8">25V</text>
<text x="253.4" y="122.8">100n</text>
<text x="259.4" y="122.8">25V</text>
<text x="260.2" y="120.2">C7</text>
<text x="34.3" y="126.6">2.2uH</text>
<text x="86.9" y="127.9">GND</text>
<text x="93.2" y="126.3">Controller</text>
<text x="103.8" y="126.3">Connection</text>
<text x="264" y="130.4">PGND</text>
<text x="260.2" y="135.5">C8</text>
<text x="36.8" y="140.6">C2</text>
<text x="36.8" y="138">47n</text>
<text x="41.6" y="138">25V</text>
<text x="196.3" y="141.8">NT1</text>
<text x="254.1" y="138">1nF,</text>
<text x="259.4" y="138">50V</text>
<text x="78.2" y="148.2">2k2</text>
<text x="78.7" y="145.6">R8</text>
<text x="102.9" y="144.4">R2</text>
<text x="102.9" y="146.9">1R</text>
<text x="121.9" y="144.4">R6</text>
<text x="121.9" y="146.9">5k6</text>
<text x="179.3" y="149.5">PWR_FLAG</text>
<text x="207.3" y="149.5">PWR_FLAG</text>
<text x="264" y="145.6">PGND</text>
<text x="68.3" y="155.8">LED</text>
<text x="88.9" y="155.3">C3</text>
<text x="102.9" y="154.5">R3</text>
<text x="121.9" y="154.5">R7</text>
<text x="192.3" y="150.7">GND</text>
<text x="199.3" y="150.7">PGND</text>
<text x="253.4" y="153.3">100n</text>
<text x="259.4" y="153.3">25V</text>
<text x="260.2" y="150.7">C9</text>
<text x="68.8" y="158.3">D2</text>
<text x="88.9" y="157.6">4.7u</text>
<text x="94.3" y="157.6">10V</text>
<text x="102.9" y="157.1">1M</text>
<text x="121.9" y="157.1">33k</text>
<text x="135.5" y="158.1">NTC temp</text>
<text x="142.6" y="160.6">J6</text>
<text x="146" y="158.1">sensor</text>
<text x="264" y="160.9">PGND</text>
<text x="85.6" y="167.2">GND</text>
<text x="98.3" y="167.2">GND</text>
<text x="117.3" y="167.2">GND</text>
<text x="24.1" y="190.1">H1</text>
<text x="38.1" y="190.1">H2</text>
<text x="52.1" y="190.1">H3</text>
<text x="66" y="190.1">H4</text>
<text x="24.1" y="192.6">MountingHole</text>
<text x="38.1" y="192.6">MountingHole</text>
<text x="52.1" y="192.6">MountingHole</text>
<text x="66" y="192.6">MountingHole</text>
</g>
<g font-size="1.8" fill="#a90000">
<text x="41.8" y="29">1</text>
<text x="41.8" y="26.4">2</text>
<text x="76.1" y="29">1</text>
<text x="76.1" y="26.4">2</text>
<text x="107.9" y="29">1</text>
<text x="107.9" y="26.4">2</text>
<text x="62.8" y="56.9">5</text>
<text x="70.4" y="56.9">1</text>
<text x="78" y="56.9">1</text>
<text x="85.7" y="56.9">5</text>
<text x="125" y="54.4">1</text>
<text x="125" y="56.9">2</text>
<text x="125" y="59.4">3</text>
<text x="154.9" y="54.4">18</text>
<text x="154.9" y="56.9">19</text>
<text x="154.9" y="59.4">20</text>
<text x="67.1" y="64.2" transform="rotate(-90 67.1 64.2)">4</text>
<text x="82.3" y="64.2" transform="rotate(-90 82.3 64.2)">4</text>
<text x="125" y="62">4</text>
<text x="125" y="64.5">5</text>
<text x="154.9" y="62">21</text>
<text x="154.9" y="64.5">22</text>
<text x="125" y="67.1">6</text>
<text x="125" y="69.6">7</text>
<text x="154.9" y="67.1">23</text>
<text x="154.9" y="69.6">24</text>
<text x="124.4" y="77.2">10</text>
<text x="125" y="72.1">8</text>
<text x="125" y="74.7">9</text>
<text x="154.9" y="72.1">25</text>
<text x="154.9" y="74.7">26</text>
<text x="154.9" y="77.2">27</text>
<text x="124.4" y="79.8">11</text>
<text x="124.4" y="82.3">12</text>
<text x="154.9" y="79.8">28</text>
<text x="154.9" y="82.3">29</text>
<text x="124.4" y="84.8">13</text>
<text x="124.4" y="87.4">14</text>
<text x="124.4" y="89.9">15</text>
<text x="154.9" y="84.8">30</text>
<text x="154.9" y="87.4">31</text>
<text x="154.9" y="89.9">32</text>
<text x="124.4" y="92.5">16</text>
<text x="124.4" y="95">17</text>
<text x="154.9" y="92.5">33</text>
<text x="92.6" y="107.7">6</text>
<text x="92.6" y="112.8">4</text>
<text x="92.6" y="110.2">5</text>
<text x="92.6" y="117.9">2</text>
<text x="92.6" y="115.3">3</text>
<text x="92.6" y="120.4">1</text>
<text x="130.7" y="159.8">1</text>
<text x="130.7" y="157.2">2</text>
</g>
<g font-size="1.8" fill="#0000c2">
<text x="19" y="103.7">boost</text>
<text x="25.4" y="103.7">side</text>
<text x="18.9" y="128.9">buck</text>
<text x="24.5" y="128.9">side</text>
<text x="59.4" y="133.4">The</text>
<text x="59.4" y="135.5">The</text>
<text x="59.4" y="137.5">The</text>
<text x="63.8" y="133.4">REGN LDO supplies</text>
<text x="63.8" y="135.5">pull-up</text>
<text x="63.8" y="137.5">REGN is</text>
<text x="72.5" y="135.5">rails</text>
<text x="72.8" y="137.5">not</text>
<text x="77" y="137.5">recommended</text>
<text x="77.9" y="135.5">of</text>
<text x="80.9" y="135.5">ILIM_HIZ,</text>
<text x="83.8" y="133.4">internal</text>
<text x="90.5" y="135.5">TS, and</text>
<text x="91.3" y="137.5">to</text>
<text x="92.3" y="133.4">bias</text>
<text x="94.3" y="137.5">source</text>
<text x="97.4" y="133.4">circuits</text>
<text x="99.1" y="135.5">STAT can</text>
<text x="101.8" y="137.5">any</text>
<text x="105.7" y="133.4">and</text>
<text x="106.2" y="137.5">other</text>
<text x="109" y="135.5">be</text>
<text x="110.3" y="133.4">the</text>
<text x="112.3" y="137.5">external</text>
<text x="112.4" y="135.5">connected</text>
<text x="114.4" y="133.4">MOSFETs gate</text>
<text x="121.2" y="137.5">circuit!</text>
<text x="123.3" y="135.5">to</text>
<text x="126.3" y="135.5">REGN.</text>
<text x="129.1" y="133.4">drivers.</text>
<text x="178.8" y="153.2">PGND =</text>
<text x="178.8" y="155.3">GND =</text>
<text x="186.6" y="155.3">digital</text>
<text x="187.9" y="153.2">power</text>
<text x="193.8" y="155.3">ground</text>
<text x="194.5" y="153.2">ground</text>
<text x="201.5" y="155.3">(ordinary</text>
<text x="202.2" y="153.2">(thicker</text>
<text x="210.7" y="153.2">traces,</text>
<text x="211.3" y="155.3">traces)</text>
<text x="218.4" y="153.2">special</text>
<text x="226.3" y="153.2">net</text>
<text x="230.5" y="153.2">on</text>
<text x="233.9" y="153.2">PCB)</text>
<text x="178.8" y="159.4">PWR_FLAGs are</text>
<text x="194.6" y="159.4">for</text>
<text x="198.5" y="159.4">DRC in</text>
<text x="206.4" y="159.4">PCB</text>
<text x="211.4" y="159.4">editor.</text>
</g>
<g font-size="1.8" fill="#989898">
<text x="196.5" y="107.5">POSCAP47u</text>
<text x="200.1" y="105">C22</text>
<text x="207.9" y="107.5">POSCAP</text>
<text x="211.5" y="105">C20</text>
</g>
</svg>
